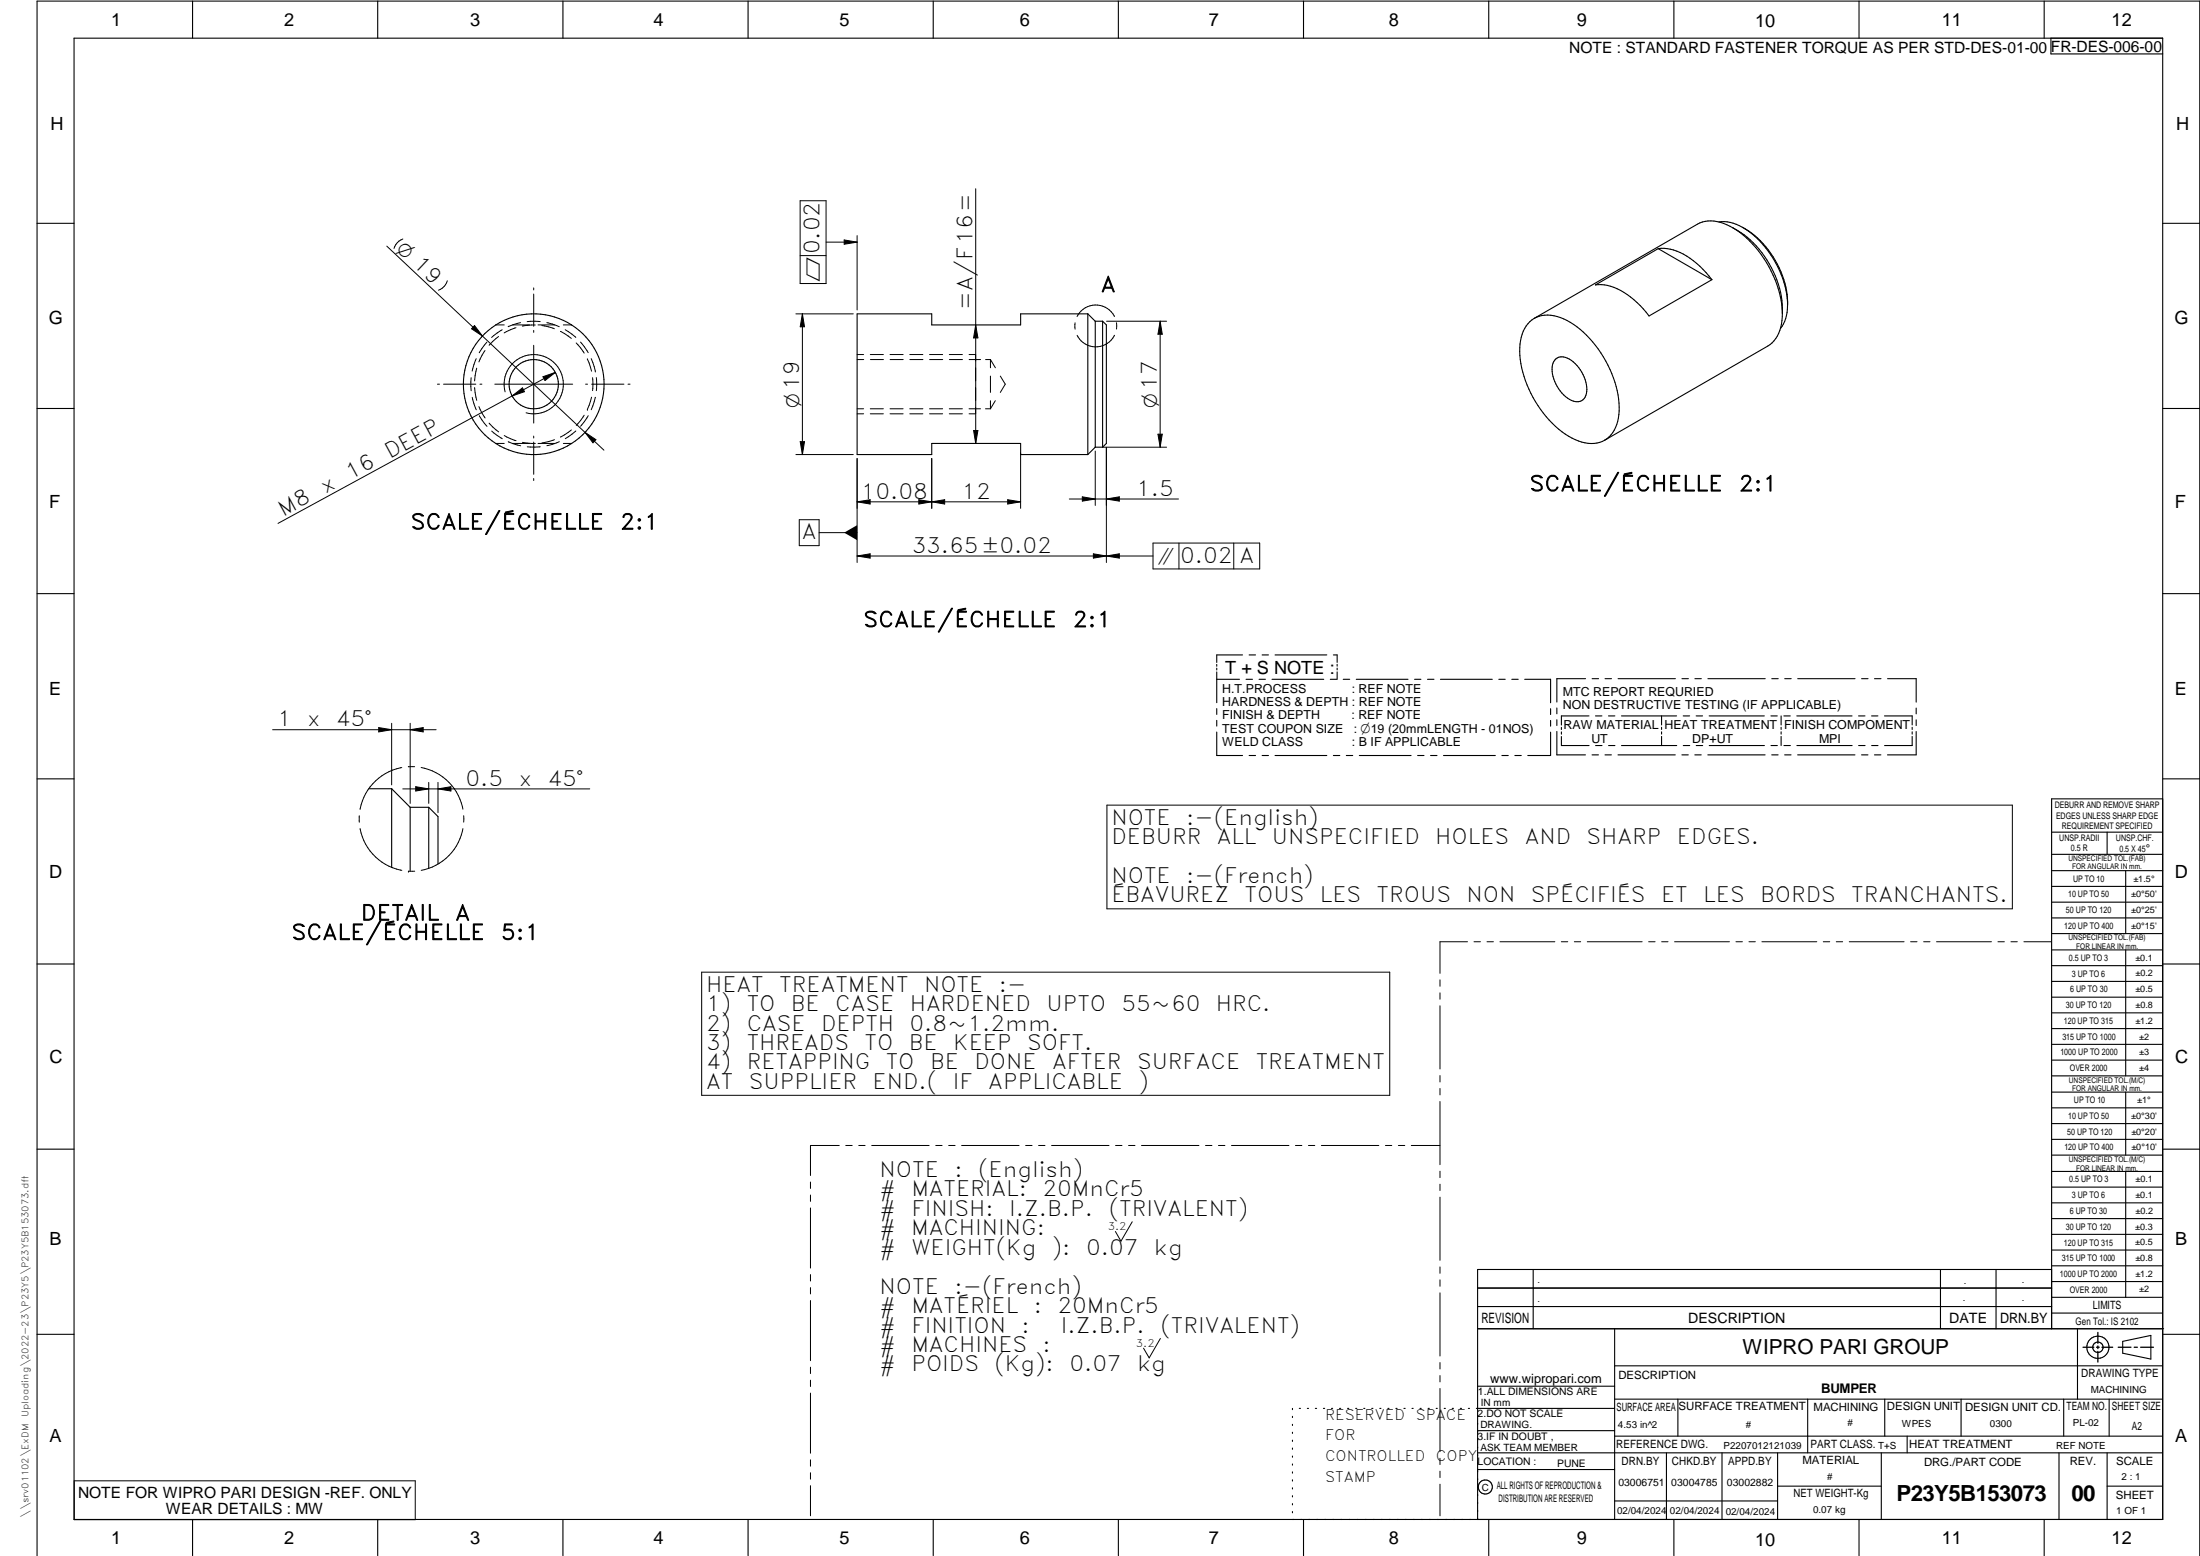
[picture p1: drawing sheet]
<svg xmlns="http://www.w3.org/2000/svg" width="594mm" height="420mm" viewBox="0 0 594 420" stroke-linecap="round" stroke-linejoin="round" font-family="sans-serif">
<g fill="none" stroke="#000" stroke-width=".3">
<path d="M20 10.3h564v400h-564zM52 .3v10M102 .3v10M152 .3v10M202 .3v10M252 .3v10M302 .3v10M352 .3v10M402 .3v10M452 .3v10M502 .3v10M552 .3v10"/>
<path d="M553.8 10.3v4.3h30.2M464.1 59.9a12.4 12.4 0 0 1 9.7 3.9 27.3 27.3 0 0 1 8.9 17.8M10 60.3h10M447.8 67.1a13.7 13.7 0 0 1 10.3 4l2.6 2.5 1.6 1.9M447.8 67.1l-17 9.8a13.5 13.5 0 0 1 10.4 4l1.7 1.6 2.4 2.8 17-9.8M447.8 67.1l14.5 8.4M467.9 61.5a26.4 26.4 0 0 1 13.4 23.3M470.7 61.5a24.5 24.5 0 0 1 11.9 22.9l-.7 2.4-1.1 1.9M584 60.3h10M293.7 84.8v37.9M293.7 84.8l2.1 1.9M293.7 84.8h-18.1v2.9h-24v-2.9h-20.1v37.9h20.1v-3h24v3h18.1"/>
<path d="M295.8 86.7v34.1M295.8 86.7h1.9M297.7 86.7v34.1M297.7 86.7l1.1 1v32l-1.1 1.1M414.3 86l44.1-25.5a9.6 9.6 0 0 1 9.7 1.1 29.4 29.4 0 0 1 13.2 23.9 9.4 9.4 0 0 1-3.9 8l-44.1 25.4M414.3 86a9.7 9.7 0 0 1 9.7 1 29.6 29.6 0 0 1 13.2 24 9.4 9.4 0 0 1-3.9 7.9M414.3 86a9.6 9.6 0 0 0-3.9 8.9 29.5 29.5 0 0 0 14.1 23.4 9.2 9.2 0 0 0 8.8 .6M420.1 96.9a3.6 3.6 0 0 1 4.8 .8 9.5 9.5 0 0 1 3.3 9.1 2.73 2.73 0 0 1-4.4 1 9.7 9.7 0 0 1-4.4-9.7zM10 110.3h10M584 110.3h10M295.8 120.8l-2.1 1.9M295.8 120.8h1.9"/>
<path d="M10 160.3h10M328.6 179.4v.5M335.5 176.8h-6.9v2.1M337.3 176.8h1.7M340.8 176.8h1.7M344.3 176.8h14M360.1 176.8h1v2.1M361.1 179.4v.5M584 160.3h10M328.6 191.3v1.6M328.6 194.5v1.6M328.6 197.7v6.3h6.9"/>
<path d="M328.6 183.4h6.1M328.6 180.4v.5M328.6 181.4v8.3M336.5 183.4h1.7M340 183.4h1.7M343.5 183.4h14M359.2 183.4h1.8M361.1 180.4v.5M361.1 181.4v2M362.7 183.4h1.8M366.2 183.4h14M382 183.4h1.7"/>
<path d="M385.5 183.4h1.7M389 183.4h14M404.7 183.4h1.8M408.2 183.4h1.8M411.7 183.4h7v6.4M418.7 191.4v1.5M418.7 194.5v1.6M418.7 197.7v6.3h-6.1M420.4 191.2v1.5M420.4 194.4v1.5M420.4 197.5v6.3h7.7M421.6 198.9v2.4h7.5"/>
<path d="M421.6 196.4v.6M421.6 197.6v.6M428.2 183.3h-7.8v6.3M429.1 193.3h-7.5v2.5M429.9 183.3h1.8M430.8 193.3h1.8M433.4 183.3h1.8M434.4 193.3h1.7M436.9 183.3h15.5M437.8 193.3h14.9M448.7 193.3v2.4M448.7 196.4v.6"/>
<path d="M448.7 197.6v.6M448.7 198.9v2.4M454.2 183.3h1.7M454.5 193.3h1.8M457.7 183.3h1.7M458 193.3h1.8M461.2 183.3h15.5M461.5 193.3h14.9M478.2 193.3h1.7M478.4 183.3h1.8M481 193.3v2.4M481 196.4v.6"/>
<path d="M481 197.6v.6M481 198.9v2.4M481.7 193.3h1.7M481.9 183.3h1.8M485.2 193.3h14.9M485.5 183.3h15.4M501.9 193.3h1.7M502.7 183.3h1.7M505.4 193.3h1.7M506.2 183.3h1.7M508.9 193.3h7.5v2.4M509.7 183.3h7.7v6.3"/>
<path d="M516.4 196.4v.6M516.4 197.6v.6M516.4 198.9v2.4h-7.5M517.4 191.2v1.6M517.4 194.4v1.5M517.4 197.5v6.3h-7.7M10 210.3h10M99.6 213h6.2M105.8 213v21.2M105.8 213l5 5M110.8 218v17.3M110.8 218h5"/>
<path d="M115.8 218l2.5 2.5v12.8M115.8 218v16.5M337.3 204h1.7M340.8 204h1.7M344.3 204h14M360.1 204h1.7M363.6 204h1.7M367.1 204h13.9M382.8 204h1.7M386.3 204h1.7M389.8 204h14M405.6 204h1.7"/>
<path d="M409.1 204h1.7M429.9 203.8h1.7M430.9 201.3h1.7M433.4 203.8h1.7M434.4 201.3h1.7M436.9 203.8h15.5M437.9 201.3h14.9M454.2 203.8h1.7M454.5 201.3h1.8M457.7 203.8h1.7M458 201.3h1.8M461.2 203.8h15.4"/>
<path d="M461.6 201.3h14.9M478.2 201.3h1.7M478.4 203.8h1.8M481.7 201.3h1.8M481.9 203.8h1.8M485.2 201.3h14.9M485.4 203.8h15.5M501.9 201.3h1.7M502.7 203.8h1.7M505.4 201.3h1.7M506.2 203.8h1.7M584 215.7h-30v143.1"/>
<path d="M584 210.3h10M554 230.7h30M554 224.7h30M554 235.1h30M554 239.4h30M569 224.7v6M574 235.1v17M554 243.6h30M554 247.9h30M554 252.1h30M554 256.5h30M574 256.5v34"/>
<path d="M10 260.3h10M554 260.8h30M554 265h30M554 269.3h30M554 273.5h30M554 277.7h30M584 260.3h10M554 282h30M554 286.3h30M554 290.5h30M554 294.9h30M554 299.1h30"/>
<path d="M574 294.9v17M10 310.3h10M554 303.4h30M554 307.7h30M554 311.9h30M554 316.3h30M574 316.3v34M584 310.3h10M554 320.5h30M554 324.8h30M554 329.1h30M554 333.3h30"/>
<path d="M554 337.5h30M399 358.8h185.3M399 352.8h155M399 347.8h155M414 342.8v16M436 358.8v51.5M524 342.8v16M539 342.8v16M554 342.8h-155v67.5M554 341.8h30M554 346.1h30M554 350.3h30"/>
<path d="M554 354.6h30M561 358.8v19M10 360.3h10M399 374.3h37M436 368.8h148M436 377.8h148M453.1 377.8v10M488.1 377.8v14.5M508.9 377.8v10M529.6 377.8v10M557.3 377.8v10M569.5 377.8v10"/>
<path d="M573.2 362.2l7.6-1.6v6.4l-7.6-1.6zM584 360.3h10M349 380.3v.3M349 382.4v.4M349 384.6v.3M349 386.7v.4M349 388.9v.3M349 391v.4M349 393.2v.3M349 395.3v.3M349 397.4v.4M349 399.6v.3"/>
<path d="M350.9 380.3h.3M353 380.3h.3M355.2 380.3h.3M357.4 380.3h.3M359.6 380.3h.3M361.7 380.3h.3M363.9 380.3h.3M366.1 380.3h.3M368.3 380.3h.3M370.4 380.3h.3M372.6 380.3h.3M374.8 380.3h.3"/>
<path d="M376.9 380.3h.4M379.1 380.3h.3M381.3 380.3h.3M383.4 380.3h.4M385.6 380.3h.4M387.8 380.3h.3M390 380.3h.3M392.1 380.3h.4M394.3 380.3h.4M396.5 380.3h.3M399 396.8h37M399 392.3h185"/>
<path d="M399 386.3h37M436 387.8h148M436 380.3h-37.3M450 392.3v18M465 392.3v18M480 392.3v18M508 392.3v18M515 387.8v4.5M556 392.3v18M569 392.3v18M52 410.3v9.8M102 410.3v9.8"/>
<path d="M152 410.3v9.8M202 410.3v9.8M252 410.3v9.8M302 410.3v9.8M349 401.7v.4M349 403.9v.3M349 406v.4M349 408.2v.3M352 410.3v9.8M402 410.3v9.8M436 405.3h44M452 410.3v9.8"/>
<path d="M480 401.3h28M502 410.3v9.8M552 410.3v9.8M569 401.3h15M10 420.1v-419.8h584v419.8"/>
<circle cx="144.1" cy="103.8" r="19"/>
<circle cx="144.1" cy="103.7" r="6.7"/>
<circle cx="566.5" cy="363.8" r="1.4"/>
<circle cx="566.5" cy="363.8" r="3"/>
<circle cx="401.1" cy="401.5" r="1.91"/>
</g>
<g fill="none" stroke="#000" stroke-width=".27">
<path d="M216.1 54.2h7v22.4h-7zM263.5 51v68.7M104.5 66.5l25.8 24.2M108.8 64.5l-1.5 1-.9 1.6M120.8 75.8l-.9 1.6-1.5 1M144.1 77.7v.6M144.1 79.4v8.7M216.1 69h7M223.1 65.4h8.4M228 64.8l3.5 .6-3.5 .6zM231.5 63.6v20.1M128.1 87.9l2.2 2.8-3-1.9z"/>
<path d="M128.6 96.9l-1.1 3.3M128.7 99.4l-.5 3.5M130.3 90.7l32.8 30.9M131 94.7l-1.7 3M131.5 92.4l-2.1 2.9M133.9 87.7h2.3M134.6 90.9l-2.5 2.3M135.6 89l-2.8 2.1M138.5 87.7h4.5M139.3 88.5l-3.2 1.4M140.6 87.1l-3.4 1.1M144.1 89.2v.5"/>
<path d="M144.1 93.2v21M144.5 87.8l-3.4 .3M145.3 87.7h4.5M145.9 86.8h-3.5M146.3 87.9l3.4 .9M147.7 87.1l3.3 1.1M151.4 89.5l2.9 1.9M152.1 87.7h2.3M152.6 89l2.9 2.1M155.6 92.6l2.1 2.8M156.8 92.4l2 2.8M158.6 96.9l1.1 3.3"/>
<path d="M159.7 96.8l1.1 3.4M214.9 84.8h15.5M216.7 84.8v37.9M216.7 84.8l.5 3.4h-1.1zM231.5 95.7h1.7M231.5 97.1h1.7M235 95.7h3.5M235 97.1h3.6M240.3 95.7h3.6M240.4 97.1h3.5M245.7 95.7h3.5M245.7 97.1h3.5"/>
<path d="M251 95.7h3.5M251 97.1h3.6M256.3 95.7h3.6M256.4 97.1h3.5M261.7 95.7h1.8M261.7 97.1h3.1M263.5 87.7l.6 3.5h-1.2zM266.1 97.1h1.4M267.5 97.1l1.3 2.2M267.5 97.1v2.2M290.3 87.2v1.7M298.8 86.7h16.2"/>
<path d="M300.9 90.5a5.6 5.6 0 0 1-5 3.2 5.6 5.6 0 0 1-5-3.1M300.9 85.4a5.7 5.7 0 0 0-5-3 5.7 5.7 0 0 0-5.1 3.1M301.5 87.1v1.8M313.3 86.7l.6 3.6h-1.2zM313.3 86.7v34.1M118.1 103.7h.6M119.8 103.7h8.7M127.2 102v3.5M127.5 107.3l1.1 3.4M128.2 104.6l.5 3.5M129.3 109.8l1.7 3.1M129.4 112.3l2.1 2.8"/>
<path d="M129.6 103.7h.5M132.1 114.3l2.6 2.3M132.8 116.4l2.8 2.1M133.6 103.7h21M133.9 119.7h2.3M136.2 117.6l3.2 1.4M136.4 105.8a8 8 0 0 1 7-10 8 8 0 0 1 8.7 8.6 8 8 0 0 1-10 7.1M137.2 119.3l3.4 1.1M138.3 106.9l2.8-2.2 .5 1.1zM138.5 119.7h4.5M141.1 119.4l3.5 .3M144.1 117.8v.5"/>
<path d="M144.1 119.4v8.7M145.3 119.7h4.5M146.6 101.7l3.4-1.1-2.8 2.2zM149.7 118.7l-3.4 .9M150 100.6l-74.9 40.7M151 119.3l-3.3 1.1M152.1 119.7h2.3M154.3 116.1l-2.9 1.9M155.5 116.4l-2.9 2M157.7 112.1l-2.1 2.8M158 116.8l2.9 1.9-.8 .9zM158.1 103.7h.6"/>
<path d="M158.6 110.5h.1M158.8 112.2l-2 2.9M159.7 107.3l-1.1 3.2M159.8 103.7h8.7M160 102v3.5M160.8 100.2h.1M160.8 107.3l-1.1 3.3M161 102v3.5M169.6 103.7h.5M216.1 119.3h1.1l-.5 3.4zM231.5 111.7h1.7M231.5 110.4h1.7"/>
<path d="M235 111.7h3.5M235 110.4h3.5M240.3 111.7h3.6M240.3 110.4h3.6M245.7 111.7h3.5M245.7 110.4h3.5M251 111.7h3.5M251 110.4h3.5M256.3 111.7h3.6M256.3 110.4h3.6M261.7 111.7h1.8M261.7 110.4h3.1"/>
<path d="M262.9 116.2h1.2l-.6 3.5zM266.1 110.4h1.4M267.5 101.6v4.4M267.5 108.2v2.2M268.8 108.2l-1.3 2.2M270.1 101.6l1.4 2.1-1.4 2.3M312.7 117.2h1.2l-.6 3.6zM142.4 120.6h3.5M144.1 129.2v.6M214.9 122.7h15.5M231.5 123.8v28.1M231.5 135.5h44.1"/>
<path d="M231.5 135.5l3.5-.6v1.2zM248.1 134.9l3.5 .6-3.5 .6zM251.6 123.8v13.5M251.6 135.5l3.5-.6v1.2zM272.1 134.9l3.5 .6-3.5 .6zM275.6 122.3v15M288.7 134.7h29.5M292.3 134.2l3.5 .5-3.5 .6zM295.8 121.8v14.7M297.8 120.8h17.2M298.8 134.7l3.5-.5v1.1zM298.8 120.8v31.1"/>
<path d="M215.8 140.3h5.4v7h-5.4zM221.2 143.8h10.3M231.5 150.1l3.5-.6v1.2zM231.5 150.1h79.9M295.2 149.5l3.6 .6-3.6 .6zM298.8 150.1l3.5-.6v1.2zM311.4 146.6h28.8v7h-28.8zM318.4 146.6v7M333.2 146.6v7M73.6 197h44.2M102.3 196.5l3.5 .5-3.5 .6zM105.8 195.3v16.6"/>
<path d="M110.8 197l3.5-.5v1.1zM110.8 195.3v21.6M108.5 207.3a14.1 14.1 0 0 0-11.3 11.2M108.8 213h50.5M110.3 207h1.7M112.3 212.4l3.5 .6-3.5 .6zM113.7 207.2a14.1 14.1 0 0 1 11.3 11.3M115.8 211.3v5.6M118.3 211.3v8.1M118.3 213l3.5-.6v1.2zM298.9 217.4h244.5v28h-244.5zM97 220.3v1.7"/>
<path d="M97.2 223.8a14.1 14.1 0 0 0 11.3 11.2M110.3 235.2h1.7M110.3 235.2h.1M125 223.8a14.1 14.1 0 0 1-11.3 11.2M125.2 220.3v1.7M396.3 254.3h-7.5v8.5M398 254.3h1.8M401.5 254.3h1.8M405 254.3h14.9M421.6 254.3h1.7M425.1 254.3h1.7M428.6 254.3h14.8"/>
<path d="M445.2 254.3h1.7M448.7 254.3h1.7M452.2 254.3h14.8M468.8 254.3h1.7M472.3 254.3h1.7M475.8 254.3h14.8M492.4 254.3h1.7M495.9 254.3h1.7M499.4 254.3h14.8M515.9 254.3h1.8M519.4 254.3h1.8M522.9 254.3h14.9"/>
<path d="M539.5 254.3h1.7M543 254.3h1.7M546.5 254.3h7.4M189.5 262.5h185.8v33.3h-185.8zM388.8 264.6v1.7M388.8 268.1v1.7M388.8 271.6v17M388.8 290.4v1.8M388.8 293.9v1.8M388.8 297.4v17.1M218.9 319.2v1.7M226.6 309.3h-7.7v8.1"/>
<path d="M228.4 309.3h1.7M231.9 309.3h1.7M235.4 309.3h15.5M252.7 309.3h1.7M256.2 309.3h1.7M259.7 309.3h15.5M277 309.3h1.7M280.5 309.3h1.7M284 309.3h15.5M301.2 309.3h1.8M304.8 309.3h1.7M308.2 309.3h15.6"/>
<path d="M325.5 309.3h1.8M329 309.3h1.8M332.5 309.3h15.6M349.8 309.3h1.8M353.3 309.3h1.7M356.8 309.3h15.5M374.1 309.3h1.7M377.6 309.3h1.7M381.1 309.3h7.7M388.8 316.3v1.7M388.8 319.8v1.7M218.9 322.7v1.7"/>
<path d="M218.9 326.2v16.2M305.7 329.9l-3 5.3-1.5-2.7M388.8 323.3v17M218.9 344.2v1.7M218.9 347.7v1.7M218.9 351.2v16.2M388.8 342.1v1.7M388.8 345.6v1.7M388.8 349.1v17.1M218.9 369.2v1.7M218.9 372.7v1.7M218.9 376.2v16.2"/>
<path d="M313.3 361.4l-3 5.3-1.5-2.7M388.8 367.9v1.8M388.8 371.4v1.7M388.8 374.9v17.1M20 399.9h92.1v10.5h-92.1zM218.9 394.2v1.7M218.9 397.7v1.7M388.8 393.8v1.7M388.8 397.3v1.7M218.9 401.2v8.1M388.8 400.8v8.5"/>
</g>
<path d="M566.5 359.8v2.9M562.5 363.8h2.9M566.1 363.8h.8M566.5 363.5v.7M566.5 364.9v2.9M567.6 363.8h2.9M572 363.8h3.4M576.3 363.8h.9M578.1 363.8h3.4" fill="none" stroke="#000" stroke-width=".36"/>
<g fill="#000">
<path d="M228 64.8l3.5 .6-3.5 .6zM128.1 87.9l2.2 2.8-3-1.9zM216.7 84.8l.5 3.4h-1.1zM263.5 87.7l.6 3.5h-1.2zM313.3 86.7l.6 3.6h-1.2zM138.3 106.9l2.8-2.2 .5 1.1zM146.6 101.7l3.4-1.1-2.8 2.2zM158 116.8l2.9 1.9-.8 .9zM216.1 119.3h1.1l-.5 3.4zM262.9 116.2h1.2l-.6 3.5zM312.7 117.2h1.2l-.6 3.6zM231.5 135.5l3.5-.6v1.2z"/>
<path d="M248.1 134.9l3.5 .6-3.5 .6zM251.6 135.5l3.5-.6v1.2zM272.1 134.9l3.5 .6-3.5 .6zM292.3 134.2l3.5 .5-3.5 .6zM298.8 134.7l3.5-.5v1.1zM228 143.8l3.5-2v4.1zM231.5 150.1l3.5-.6v1.2zM295.2 149.5l3.6 .6-3.6 .6zM298.8 150.1l3.5-.6v1.2zM102.3 196.5l3.5 .5-3.5 .6zM110.8 197l3.5-.5v1.1zM112.3 212.4l3.5 .6-3.5 .6z"/>
<path d="M118.3 213l3.5-.6v1.2z"/>
</g>
<g font-size="6">
<text x="512.1" y="405.2">P23Y5B153073</text>
<text x="559.4" y="405.2">00</text>
</g>
<g font-size="5.7">
<text x="221.3" y="68.7" transform="rotate(-90 221.3 68.7)">0.02</text>
<text x="262.6" y="83.6" transform="rotate(-90 262.6 83.6)">=A/F16=</text>
<text x="297.3" y="78.8">A</text>
<text x="105.3" y="123.9" transform="rotate(-29 105.3 123.9)">DEEP</text>
<text x="94.7" y="129.7" transform="rotate(-29 94.7 129.7)">16</text>
<text x="87.8" y="133.4" transform="rotate(-29 87.8 133.4)">x</text>
<text x="232.5" y="134.6">10.08</text>
<text x="259.6" y="134.6">12</text>
<text x="306.8" y="133.9">1.5</text>
<text x="413" y="132.6">SCALE/ÉCHELLE</text>
<text x="469.5" y="132.6">2:1</text>
<text x="76.5" y="139.6" transform="rotate(-29 76.5 139.6)">M8</text>
<text x="110.9" y="142.9">SCALE/ÉCHELLE</text>
<text x="167.5" y="142.9">2:1</text>
<text x="216.5" y="145.6">A</text>
<text x="246.2" y="149.3">33.65±0.02</text>
<text x="318.7" y="151.9">0.02 A</text>
<text x="233.1" y="169.3">SCALE/ÉCHELLE</text>
<text x="289.7" y="169.3">2:1</text>
<text x="74.8" y="196.2">1</text>
<text x="82.9" y="196.2">x</text>
<text x="90.7" y="196.2">45°</text>
<text x="125.7" y="212.1">0.5</text>
<text x="140.1" y="212.1">x</text>
<text x="147.9" y="212.1">45°</text>
<text x="300.1" y="222.7">NOTE</text>
<text x="300.1" y="227.9">DEBURR</text>
<text x="320.3" y="222.7">:-(English)</text>
<text x="328.6" y="227.9">ALL</text>
<text x="343.4" y="227.9">UNSPECIFIED</text>
<text x="387.6" y="227.9">HOLES</text>
<text x="411.7" y="227.9">AND</text>
<text x="428.4" y="227.9">SHARP</text>
<text x="452.8" y="227.9">EDGES.</text>
<text x="300.1" y="238.4">NOTE</text>
<text x="320.3" y="238.4">:-(French)</text>
<text x="300.1" y="243.6">ÉBAVUREZ</text>
<text x="336.1" y="243.6">TOUS</text>
<text x="356.4" y="243.6">LES</text>
<text x="371.7" y="243.6">TROUS</text>
<text x="396" y="243.6">NON</text>
<text x="413.4" y="243.6">SPÉCIFIÉS</text>
<text x="448.5" y="243.6">ET</text>
<text x="460" y="243.6">LES</text>
<text x="475.3" y="243.6">BORDS</text>
<text x="499.9" y="243.6">TRANCHANTS.</text>
<text x="97.4" y="248.5">DETAIL</text>
<text x="122.9" y="248.5">A</text>
<text x="78.7" y="253.7">SCALE/ÉCHELLE</text>
<text x="135.3" y="253.7">5:1</text>
<text x="190.7" y="267.8">HEAT</text>
<text x="210.4" y="267.8">TREATMENT</text>
<text x="249.5" y="267.8">NOTE</text>
<text x="269.7" y="267.8">:-</text>
<text x="190.7" y="273">1)</text>
<text x="201.6" y="273">TO</text>
<text x="213.6" y="273">BE</text>
<text x="225.6" y="273">CASE</text>
<text x="245.7" y="273">HARDENED</text>
<text x="282.6" y="273">UPTO</text>
<text x="302.9" y="273">55~60</text>
<text x="328.3" y="273">HRC.</text>
<text x="190.7" y="278.3">2)</text>
<text x="201.6" y="278.3">CASE</text>
<text x="221.7" y="278.3">DEPTH</text>
<text x="245.6" y="278.3">0.8~1.2mm.</text>
<text x="190.7" y="283.5">3)</text>
<text x="201.6" y="283.5">THREADS</text>
<text x="233.5" y="283.5">TO</text>
<text x="245.4" y="283.5">BE</text>
<text x="257.4" y="283.5">KEEP</text>
<text x="277.4" y="283.5">SOFT.</text>
<text x="190.7" y="288.8">4)</text>
<text x="201.6" y="288.8">RETAPPING</text>
<text x="239.2" y="288.8">TO</text>
<text x="251.2" y="288.8">BE</text>
<text x="263.1" y="288.8">DONE</text>
<text x="284.1" y="288.8">AFTER</text>
<text x="307" y="288.8">SURFACE</text>
<text x="339.1" y="288.8">TREATMENT</text>
<text x="190.7" y="294">AT</text>
<text x="202.2" y="294">SUPPLIER</text>
<text x="235.6" y="294">END.(</text>
<text x="257.3" y="294">IF</text>
<text x="266.9" y="294">APPLICABLE</text>
<text x="307.4" y="294">)</text>
<text x="237.5" y="317.8">NOTE</text>
<text x="257.7" y="317.8">:</text>
<text x="264.2" y="317.8">(English)</text>
<text x="237.5" y="323.1">#</text>
<text x="246.1" y="323.1">MATERIAL:</text>
<text x="281.5" y="323.1">20MnCr5</text>
<text x="237.5" y="328.3">#</text>
<text x="246.1" y="328.3">FINISH:</text>
<text x="272.5" y="328.3">I.Z.B.P.</text>
<text x="299.4" y="328.3">(TRIVALENT)</text>
<text x="237.5" y="333.6">#</text>
<text x="246.1" y="333.6">MACHINING:</text>
<text x="237.5" y="338.8">#</text>
<text x="246.1" y="338.8">WEIGHT(Kg</text>
<text x="284" y="338.8">):</text>
<text x="293.3" y="338.8">0.07</text>
<text x="311.6" y="338.8">kg</text>
<text x="237.5" y="349.3">NOTE</text>
<text x="257.7" y="349.3">:-(French)</text>
<text x="237.5" y="354.6">#</text>
<text x="237.5" y="359.8">#</text>
<text x="246.1" y="354.6">MATÉRIEL</text>
<text x="246.1" y="359.8">FINITION</text>
<text x="275.9" y="359.8">:</text>
<text x="279.2" y="354.6">:</text>
<text x="285.6" y="354.6">20MnCr5</text>
<text x="286.5" y="359.8">I.Z.B.P.</text>
<text x="313.4" y="359.8">(TRIVALENT)</text>
<text x="237.5" y="365.1">#</text>
<text x="246.1" y="365.1">MACHINES</text>
<text x="281.6" y="365.1">:</text>
<text x="237.5" y="370.3">#</text>
<text x="246.1" y="370.3">POIDS</text>
<text x="268.6" y="370.3">(Kg):</text>
<text x="288.8" y="370.3">0.07</text>
<text x="307.1" y="370.3">kg</text>
</g>
<text font-size="5.6" x="470.5" y="365.5">WIPRO PARI GROUP</text>
<g font-size="5.4">
<text x="106.8" y="67.5" transform="rotate(43 106.8 67.5)">O 19</text>
<text x="221.3" y="76.2" transform="rotate(-90 221.3 76.2)">r</text>
<text x="215.8" y="110" transform="rotate(-90 215.8 110)">O19</text>
<text x="312.4" y="110" transform="rotate(-90 312.4 110)">O17</text>
<text x="312.6" y="151.9">i</text>
</g>
<g font-size="4.9">
<text x="30" y="7">1</text>
<text x="76.7" y="7">2</text>
<text x="127" y="7">3</text>
<text x="176.5" y="7">4</text>
<text x="226.7" y="7">5</text>
<text x="275.4" y="7">6</text>
<text x="326.4" y="7">7</text>
<text x="375" y="7">8</text>
<text x="425.8" y="7">9</text>
<text x="473.9" y="7.4">10</text>
<text x="524.3" y="7">11</text>
<text x="570.2" y="7">12</text>
<text x="13.6" y="35.2">H</text>
<text x="587.6" y="35.2">H</text>
<text x="13.2" y="87.5">G</text>
<text x="587.2" y="87.5">G</text>
<text x="13.3" y="137.1">F</text>
<text x="587.3" y="137.1">F</text>
<text x="330.8" y="182">T + S NOTE :</text>
<text x="13.3" y="187.6">E</text>
<text x="587.3" y="187.6">E</text>
<text x="13.3" y="237">D</text>
<text x="587.3" y="237">D</text>
<text x="13.4" y="287.1">C</text>
<text x="587.4" y="287.1">C</text>
<text x="13.4" y="336.3">B</text>
<text x="587.4" y="336.3">B</text>
<text x="13.4" y="389.3">A</text>
<text x="587.4" y="389.3">A</text>
<text x="30" y="417">1</text>
<text x="76.7" y="417">2</text>
<text x="127" y="417">3</text>
<text x="176.5" y="417">4</text>
<text x="226.7" y="417">5</text>
<text x="275.4" y="417">6</text>
<text x="326.4" y="417">7</text>
<text x="375" y="417">8</text>
<text x="425.8" y="417">9</text>
<text x="473.9" y="417.4">10</text>
<text x="524.3" y="417">11</text>
<text x="570.2" y="417">12</text>
</g>
<g font-size="4.2">
<text x="423.7" y="14.3">NOTE : STANDARD FASTENER TORQUE AS PER STD-DES-01-00</text>
<text x="553.8" y="14">FR-DES-006-00</text>
<text x="21.1" y="404.4">NOTE FOR WIPRO PARI DESIGN -REF. ONLY</text>
<text x="44.8" y="408.9">WEAR DETAILS : MW</text>
</g>
<g font-size="3.9">
<text x="357.8" y="383.4">RESERVED</text>
<text x="382.3" y="383.4">SPACE</text>
<text x="357.8" y="388.9">FOR</text>
<text x="357.8" y="394.5">CONTROLLED</text>
<text x="387.8" y="394.5">COPY</text>
<text x="357.8" y="400.1">STAMP</text>
</g>
<g font-size="3.8">
<text x="400.1" y="357.1">REVISION</text>
<text x="455.9" y="357.1">DESCRIPTION</text>
<text x="526.4" y="357.1">DATE</text>
<text x="540.1" y="357.1">DRN.BY</text>
</g>
<text font-size="3.6" x="491.8" y="376.2">BUMPER</text>
<text font-size="3.5" x="402.4" y="373.3">www.wipropari.com</text>
<g font-size="3.4">
<text x="330" y="187">H.T.PROCESS</text>
<text x="330" y="190.6">HARDNESS &amp; DEPTH : REF NOTE</text>
<text x="365" y="187">: REF NOTE</text>
<text x="422" y="188">MTC REPORT REQURIED</text>
<text x="422" y="191.6">NON DESTRUCTIVE TESTING (IF APPLICABLE)</text>
<text x="330" y="194.2">FINISH &amp; DEPTH</text>
<text x="330" y="197.8">TEST COUPON SIZE</text>
<text x="364.9" y="194.2">: REF NOTE</text>
<text x="365.6" y="197.8">: O19 (20mmLENGTH - 01NOS)</text>
<text x="422.2" y="197">RAW MATERIAL HEAT TREATMENT FINISH COMPOMENT</text>
<text x="330" y="201.4">WELD CLASS</text>
<text x="365" y="201.4">: B IF APPLICABLE</text>
<text x="429.7" y="200.6">UT</text>
<text x="457" y="200.6">DP+UT</text>
<text x="491.2" y="200.6">MPI</text>
</g>
<g font-size="3.1">
<text x="565.2" y="353.5">LIMITS</text>
<text x="562" y="371.7">DRAWING TYPE</text>
<text x="437" y="372.3">DESCRIPTION</text>
<text x="436.5" y="380.9">SURFACE AREA</text>
<text x="453.3" y="380.9">SURFACE TREATMENT</text>
<text x="489.7" y="380.9">MACHINING</text>
<text x="509.5" y="380.9">DESIGN UNIT</text>
<text x="530.6" y="380.9">DESIGN UNIT CD.</text>
<text x="558" y="380.7">TEAM NO.</text>
<text x="570.3" y="380.7">SHEET SIZE</text>
<text x="575.6" y="386.1">A2</text>
<text x="436.4" y="391.1">REFERENCE DWG.</text>
<text x="437.9" y="395.5">DRN.BY</text>
<text x="451.5" y="395.5">CHKD.BY</text>
<text x="466.6" y="395.5">APPD.BY</text>
<text x="486.7" y="395.4">MATERIAL</text>
<text x="488.9" y="391">PART CLASS.</text>
<text x="515.6" y="391">HEAT TREATMENT</text>
<text x="519.6" y="395.9">DRG./PART CODE</text>
<text x="558.9" y="395.6">REV.</text>
<text x="571.4" y="395.6">SCALE</text>
<text x="484.3" y="404.3">NET WEIGHT-Kg</text>
<text x="571.4" y="404.7">SHEET</text>
</g>
<text font-size="3" x="579.5" y="230.1">°</text>
<g font-size="2.8">
<text x="299.1" y="332.1">3.2</text>
<text x="560.5" y="357.7">Gen Tol.: IS 2102</text>
<text x="306.7" y="363.6">3.2</text>
<text x="399.1" y="376.7">1.ALL DIMENSIONS ARE</text>
<text x="399" y="382.7">2.DO NOT SCALE</text>
<text x="399" y="388.7">3.IF IN DOUBT ,</text>
<text x="399" y="395.5">LOCATION :</text>
<text x="420.5" y="396">PUNE</text>
<text x="437" y="401.3">03006751</text>
<text x="451.3" y="401.2">03004785</text>
<text x="466.3" y="401.3">03002882</text>
<text x="404.2" y="402">ALL RIGHTS OF REPRODUCTION &amp;</text>
<text x="404.7" y="405.4">DISTRIBUTION ARE RESERVED</text>
</g>
<g font-size="2.7">
<text x="564.6" y="376.2">MACHINING</text>
<text x="399.9" y="379.7">IN mm</text>
<text x="399.8" y="385.7">DRAWING.</text>
<text x="436.9" y="385.5">4.53 in^2</text>
<text x="471.4" y="385.6">#</text>
<text x="498.9" y="385.1">#</text>
<text x="513.6" y="385.3">WPES</text>
<text x="537.3" y="385.2">0300</text>
<text x="559.7" y="385.2">PL-02</text>
<text x="399.8" y="391.8">ASK TEAM MEMBER</text>
<text x="465.4" y="391.2">P2207012121039</text>
<text x="507.1" y="391.2">T+S</text>
<text x="555.2" y="391.2">REF NOTE</text>
<text x="493.4" y="399.6">#</text>
<text x="572.9" y="399.8">2 : 1</text>
<text x="400.1" y="402.5">C</text>
<text x="436.7" y="408.7">02/04/2024</text>
<text x="450.9" y="408.8">02/04/2024</text>
<text x="466" y="409">02/04/2024</text>
<text x="489.6" y="408.5">0.07 kg</text>
<text x="571.5" y="408.7">1 OF 1</text>
</g>
<g font-size="2.5">
<text x="559.2" y="229.9">0.5 R</text>
<text x="572.3" y="230.1">0.5 X 45</text>
<text x="559.4" y="323.5">3 UP TO 6</text>
<text x="558.9" y="327.8">6 UP TO 30</text>
<text x="557.8" y="332">30 UP TO 120</text>
<text x="415.2" y="346.4">.</text>
<text x="530.3" y="346.6">.</text>
<text x="545.9" y="346.4">.</text>
<text x="415.2" y="351.5">.</text>
<text x="530.1" y="351.3">.</text>
<text x="545.9" y="351.4">.</text>
</g>
<g font-size="2.4">
<text x="554.9" y="218.3">DEBURR AND REMOVE SHARP</text>
<text x="555.2" y="221.1">EDGES UNLESS SHARP EDGE</text>
<text x="556.1" y="227.2">UNSP.RADII</text>
<text x="556.8" y="223.8">REQUIREMENT SPECIFIED</text>
<text x="571.4" y="227">UNSP.CHF.</text>
<text x="559.8" y="238">UP TO 10</text>
<text x="576.1" y="238.1">±1.5°</text>
<text x="558.5" y="242.3">10 UP TO 50</text>
<text x="575.5" y="242.3">±0°50'</text>
<text x="557.4" y="250.8">120 UP TO 400</text>
<text x="557.9" y="246.5">50 UP TO 120</text>
<text x="575.5" y="250.8">±0°15'</text>
<text x="575.5" y="246.6">±0°25'</text>
<text x="558.7" y="259.4">0.5 UP TO 3</text>
<text x="559.5" y="263.7">3 UP TO 6</text>
<text x="576.6" y="259.4">±0.1</text>
<text x="576.6" y="263.7">±0.2</text>
<text x="559" y="268">6 UP TO 30</text>
<text x="576.6" y="268">±0.5</text>
<text x="557.9" y="272.2">30 UP TO 120</text>
<text x="576.6" y="272.2">±0.8</text>
<text x="556.9" y="280.7">315 UP TO 1000</text>
<text x="557.3" y="276.5">120 UP TO 315</text>
<text x="576.6" y="276.5">±1.2</text>
<text x="577.7" y="280.7">±2</text>
<text x="556.4" y="284.9">1000 UP TO 2000</text>
<text x="577.6" y="285">±3</text>
<text x="558.9" y="289.2">OVER 2000</text>
<text x="577.7" y="289.3">±4</text>
<text x="560" y="297.9">UP TO 10</text>
<text x="577.1" y="297.9">±1°</text>
<text x="558.5" y="302.1">10 UP TO 50</text>
<text x="575.5" y="302.2">±0°30'</text>
<text x="557.5" y="310.6">120 UP TO 400</text>
<text x="558.2" y="306.4">50 UP TO 120</text>
<text x="575.5" y="310.6">±0°10'</text>
<text x="575.5" y="306.4">±0°20'</text>
<text x="558.8" y="319.2">0.5 UP TO 3</text>
<text x="576.6" y="323.5">±0.1</text>
<text x="576.6" y="319.3">±0.1</text>
<text x="576.7" y="327.8">±0.2</text>
<text x="576.6" y="332">±0.3</text>
<text x="556.8" y="340.6">315 UP TO 1000</text>
<text x="557.3" y="336.3">120 UP TO 315</text>
<text x="576.6" y="336.3">±0.5</text>
<text x="576.6" y="340.6">±0.8</text>
<text x="556.2" y="344.8">1000 UP TO 2000</text>
<text x="576.6" y="344.8">±1.2</text>
<text x="558.9" y="349">OVER 2000</text>
<text x="577.7" y="349">±2</text>
<text x="7.7" y="382.7" transform="rotate(-90 7.7 382.7)">Uploading\2022-23\P23Y5\P23Y5B153073.dft</text>
<text x="7.7" y="409.9" transform="rotate(-90 7.7 409.9)">\\srv01102\ExDM</text>
</g>
<g font-size="2.1">
<text x="558.6" y="232.4">UNSPECIFIED TOL.(FAB)</text>
<text x="559.5" y="234.8">FOR ANGULAR IN mm.</text>
<text x="558.6" y="254">UNSPECIFIED TOL.(FAB)</text>
<text x="560.7" y="256.3">FOR LINEAR IN mm.</text>
<text x="558.7" y="292.4">UNSPECIFIED TOL.(M/C)</text>
<text x="559.6" y="294.7">FOR ANGULAR IN mm.</text>
<text x="558.7" y="313.8">UNSPECIFIED TOL.(M/C)</text>
<text x="560.6" y="316.2">FOR LINEAR IN mm.</text>
</g>
</svg>
